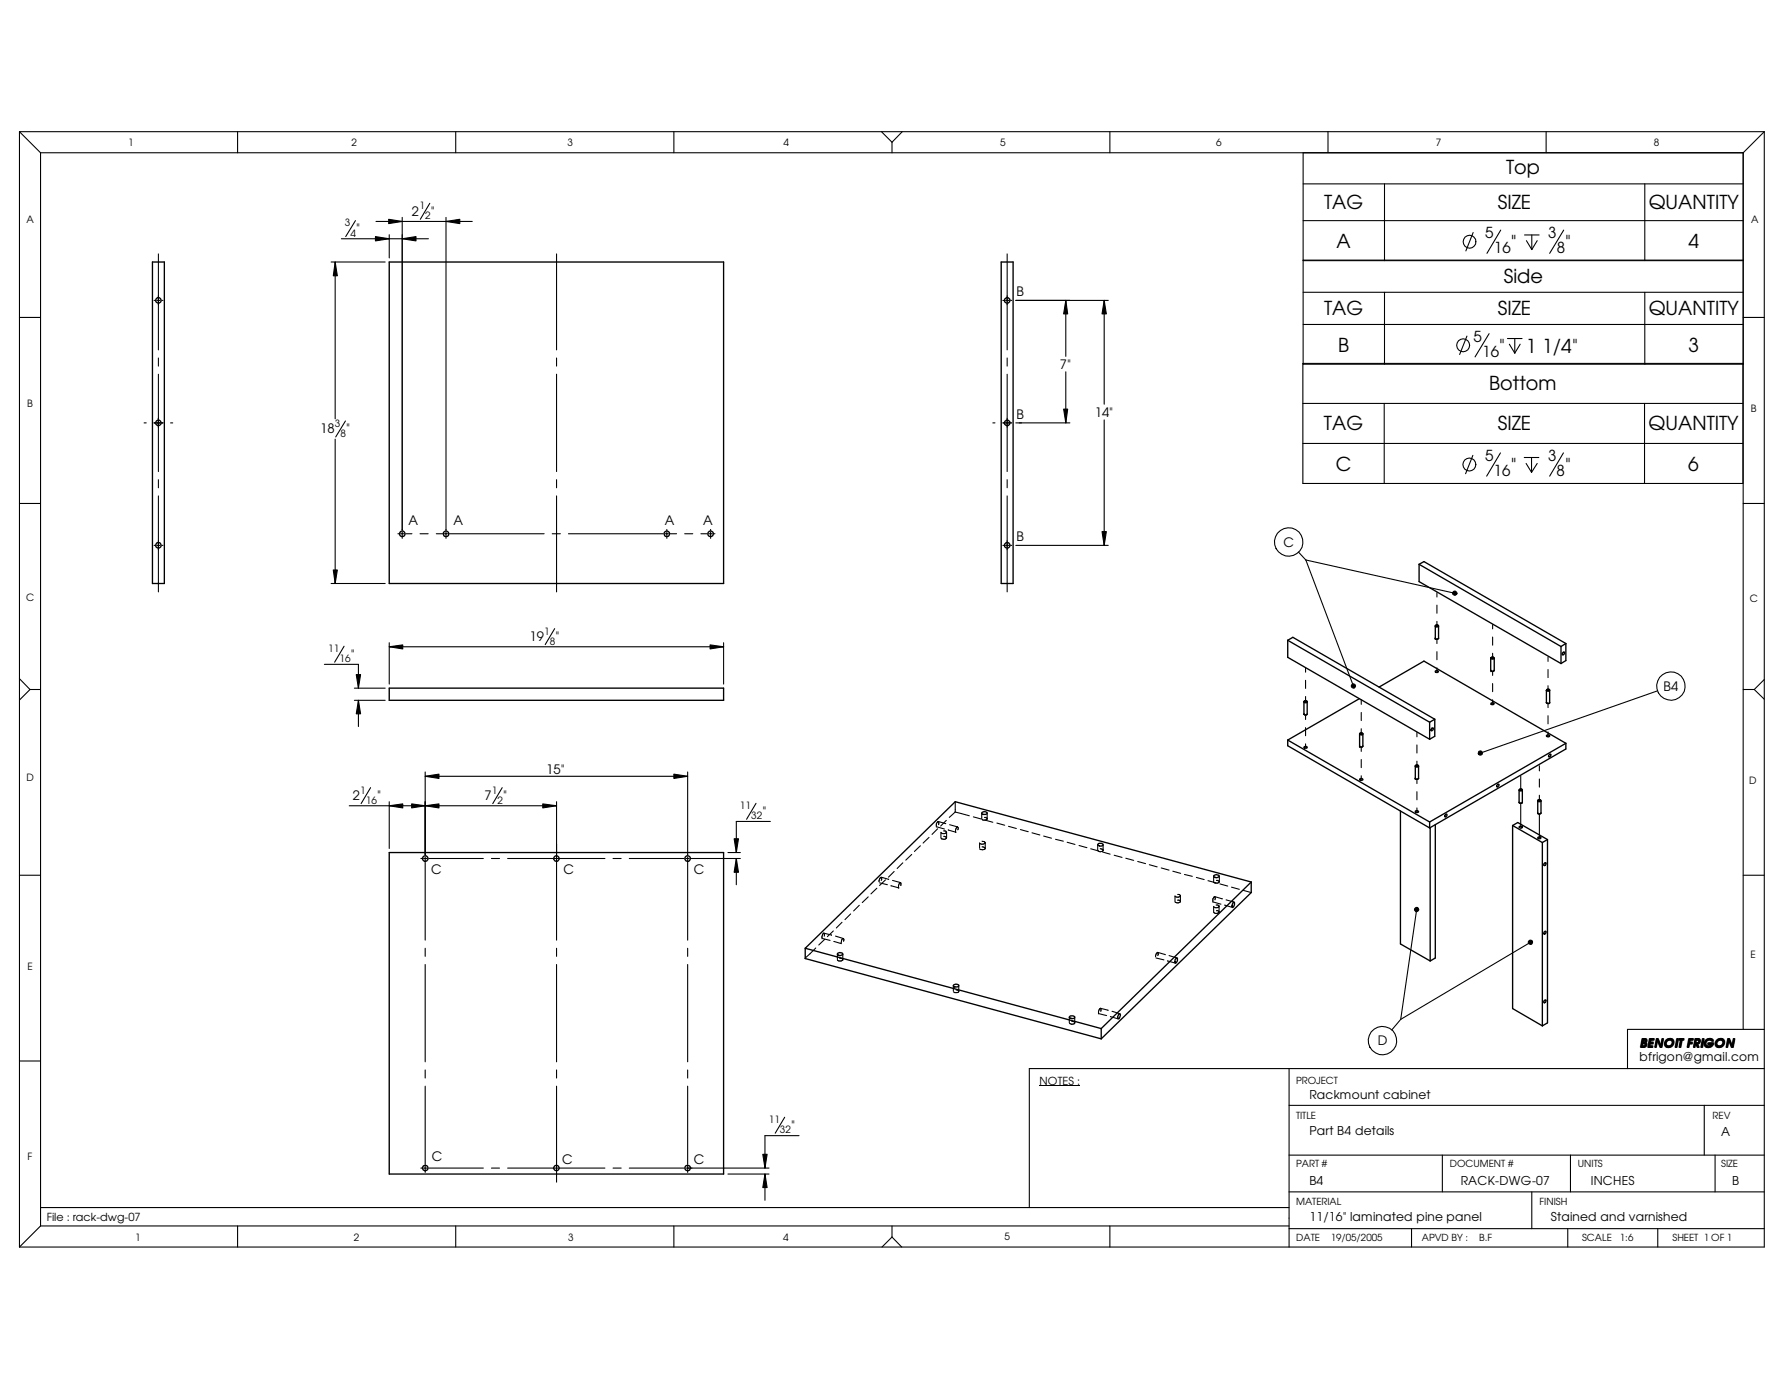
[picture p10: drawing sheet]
<svg xmlns="http://www.w3.org/2000/svg" width="279mm" height="216mm" viewBox="0 0 279 216" stroke-linecap="round" stroke-linejoin="round" font-family="sans-serif">
<g fill="none" stroke="#000" stroke-width=".17">
<path d="M3 20.6l3.3 3.3M3 20.6v174.6M3 20.6h273.3M6.3 23.9v168M6.3 23.9h266.7M24.8 39.8v15M37.2 20.6v3.3M53.5 37.4h13.6M55.7 34.5l-1.6 2.5M58.8 37l2.2 .4-2.2 .3zM58.9 34.7h15.1M60.9 34.3l2.1 .4-2.1 .3z"/>
<path d="M61 36.7v3.7M63 37.4l2.2-.4v.7zM63 34v49.1M67.3 31.8l-1.5 2.5M69.8 34.7l2.2-.4v.7zM69.8 34v49.1M71.4 20.6v3.3M87.2 39.8v15M105.5 20.6v3.3M138 20.6l1.7 1.7M139.7 22.3v1.6M141.3 20.6l-1.6 1.7"/>
<path d="M157.7 39.8v15M173.8 20.6v3.3M204.1 23.9v33.1h68.9M204.1 34.5h68.9M204.1 28.8h68.9M208 20.6v3.3M216.8 28.8v12M230.7 36.4l-1.1 2.9M235 36l-2.1 3.7M238.8 36.8h2.2M239.1 37.7l.8 1.4M239.9 36.8v2.3"/>
<path d="M240.7 37.7l-.8 1.4M242.1 20.6v3.3M244.9 36l-2.2 3.7M257.6 28.8v12M273 23.9v137.3M276.3 20.6v174.6h-273.3M276.3 20.6l-3.3 3.3M3 49.7h3.3M24.1 47h.2M24.6 47h.5M24.8 56v1.3M24.8 58.6v15.2"/>
<path d="M25.4 47h.1M51.9 41h8.4M52.5 41l.3 2.2h-.6zM52.5 41v24.6M87.2 56v1.3M87.2 58.6v15.2M157.1 47h.1M157.5 47h.5M157.7 56v1.3M157.7 58.6v15.2M158.3 47h.2M159.1 47h14.5"/>
<path d="M166.9 47l.3 2.1h-.6zM166.9 47v8.8M166.9 58.2v8M172.9 47l.4 2.1h-.7zM172.9 47v16.3M204 56.9h69v18.8h-69zM204.1 45.8h68.9M204.1 50.8h68.9M204.1 40.7h68.9M204.1 40.8h68.9M216.8 45.8v11.2M229.7 52.6l-1.1 2.9"/>
<path d="M233.2 52.2l-2.2 3.7M236.1 53h2.3M236.4 53.9l.8 1.4M237.2 53v2.3M238.1 53.9l-.9 1.4M257.6 45.8v11.2M273 49.7h3.3M3 78.8h3.3M22.6 66.2h.3M24.1 66.2h1.4M24.8 75.1v1.3M24.8 77.6v15.1"/>
<path d="M26.7 66.2h.4M52.5 68.7v22.7M54.1 65.9l-1.5 2.5M87.2 75.1v1.3M87.2 77.6v15.1M155.5 66.2h.3M157.1 66.2h1.4M157.7 75.1v1.3M157.7 77.6v15.1M159.1 66.2h8.5M166.6 64.1h.6l-.3 2.1zM172.9 65.7v19.7"/>
<path d="M204 69.4h69M204 63.2h69M216.8 63.2v12.5M230.7 71.3l-1.2 2.9M235 70.9l-2.2 3.6M238.7 71.6h2.3M239 72.6l.9 1.4M239.9 71.6v2.4M240.7 72.6l-.8 1.4M244.9 70.9l-2.2 3.6M257.6 63.2v12.5M273 78.8h3.3"/>
<path d="M24.1 85.4h.2M24.6 85.4h.5M25.4 85.4h.1M51.9 91.4h8.4M52.2 89.2h.6l-.3 2.2zM62.3 83.6h.2M62.7 83.6h.6M63 83.3v.6M63 84.1v.2M63.5 83.6h1M65.8 83.6h1.3M68.3 83.6h1"/>
<path d="M69.6 83.6h.5M69.8 83.3v.6M69.8 84.1v.2M70.4 83.6h14.8M86.5 83.6h1.3M86.9 98.4l-1.5 2.5M89 83.6h14.9M104.2 83.6h.5M104.4 82.9v.2M104.4 83.3v.6M104.4 84.1v.2M105 83.6h1"/>
<path d="M107.2 83.6h1.3M109.8 83.6h.9M111 83.6h.5M111.3 82.9v.2M111.3 83.3v.6M111.3 84.1v.2M111.8 83.6h.2M157.1 85.4h.1M157.5 85.4h.5M158.3 85.4h.2M159.1 85.4h14.5M172.6 83.2h.7l-.4 2.2z"/>
<path d="M203.4 86.4l1.1 1.3M204.5 87.7l7.5 19.7M204.5 87.7l23.3 5.2M225 92.8v.7M225 94.7v1.3M225 97.3v.7M227.6 92.7l.3-.2 .2 .2 .1 .3-.4-.1 .4 .1a.33 .33 0 0 1-.5 .2 .33 .33 0 0 1-.1-.5zM233.8 97.8v.7M233.8 99.7v1.3M3 106.3l1.7 1.6M4.7 107.9h1.6M4.7 107.9l-1.7 1.7"/>
<path d="M50.8 104h5.3v3.7M53.9 101.2l-1.5 2.5M55.5 109.6h4.8M55.5 107.7h4.8M55.8 105.6h.7l-.4 2.1zM56.1 109.6l.4 2.2h-.7zM56.1 109.6v4.1M61 101.3l2.1-.3v.6zM61 100.6v6.5M61 101.3h52.3M111.2 101l2.1 .3-2.1 .3zM113.3 100.6v6.5"/>
<path d="M204.5 104.5v.7M204.5 106.5v1.3M204.5 109.1v.7M204.5 112.1v.5M204.5 113.9v1.3M204.5 116.5v.5M211.8 107.1a.33 .33 0 0 1 .4 .1 .33 .33 0 0 1-.1 .5l-.1-.3 .1 .3-.4-.1-.1-.2zM213.2 109.6v.7M213.2 111.5v1.3M213.2 114.1v.8M213.2 117.1v.5M213.2 118.9v1.3"/>
<path d="M221.9 114.7v.7M221.9 116.6v1.3M221.9 119.2v.7M225 100.2v.6M225 102v1.3M225 104.6v.6M231.6 117.6h.3l.3 .2-.1 .4h-.3l-.3-.2 .4-.1-.4 .1zM233.8 102.3v.7M233.8 105.2v.5M233.8 107v1.3M233.8 109.6v.6M241.1 119.9v.8"/>
<path d="M242.4 102.9v.6M242.4 104.8v1.3M242.4 107.4v.6M242.4 110.2v.6M242.4 112.1v1.2M242.4 114.6v.6M259.6 108.2l-27.7 9.7M273 107.9h1.7M274.7 107.9l1.6 1.6M276.3 106.4l-1.6 1.5M3 137h3.3M54.7 126.2h32.5"/>
<path d="M58 123.3l-1.4 2.5M61 126.2l2.1-.3v.6zM61 125.5v7.3M64.5 125.9l2.1 .3-2.1 .3zM65.9 134.4h.2M66.3 134.4h.6M66.6 121.5l2.1-.3v.7zM66.6 126.2l2.1-.3v.6zM66.6 120.9v13M66.6 134.2v.5M66.6 135v12.2M66.6 121.5h41.1"/>
<path d="M67.1 134.4h8.6M77 134.4h1.2M78.7 123.3l-1.5 2.5M79.5 134.4h15.2M85 125.9l2.2 .3-2.2 .3zM87.2 125.5v21.7M96 134.4h1.3M98.6 134.4h8.5M105.5 121.2l2.2 .3-2.2 .4zM107.4 134.4h.5M107.7 120.9v13M107.7 134.2v.5"/>
<path d="M107.7 135v12.2M108.2 134.4h7.8M114 133.5h2M115 131.3h.7l-.4 2.2zM115.3 134.4l.4 2.2h-.7zM115.3 134.4v4.1M118.4 125.8l-1.5 2.5M120.6 128.6h-5.3v4.9M137.3 139.1l-.9 .9M137.8 138.2l1.2 .3M138 137.8l.1-.3-.2-.1-.2 .6M138 137.3l1.2 .4"/>
<path d="M138.7 137.8l-.9 .8M139.5 138.7l1.3 .3M139.8 137.8l1.2 .4M140 136.4l-.9 .9M140.7 138.9h.1M141 138.2l-.2 .2-.1 .5M141 138.2l.1 .4M141.4 135.1l-.9 .9M142.8 133.8l-.9 .9M144.1 132.4l-.9 .9M145.5 131.1l-.9 .9M146.6 129.3h.1"/>
<path d="M146.7 129.5l1.2 .3M146.9 129.8l-.9 .8M146.9 128.6l1.2 .3M147 129.1v-.4h-.1l-.3 .3v.3M147.4 130.3v.9M147.8 130.1h.3l.1 .3-.5 .1-.3-.2M147.8 130.9l.4 .2a.49 .49 0 0 1-.8 .1M148.2 128.4l-.9 .9M148.3 130.3v.9M148.5 129.9l1.2 .4M148.7 129.1l1.2 .4M149.6 127.1l2.2 .6"/>
<path d="M149.6 125.5v1.6l-.9 .9M149.6 130.2h.1M149.9 129.5l-.2 .2-.1 .5M149.9 129.5l.2 .1-.1 .3M152.4 127.9l1.3 .3M153.4 132v.8M153.8 127.3v.9M153.8 131.7l.4 .1 .1 .2M153.8 132.6l.4 .1 .1 .1a.63 .63 0 0 1-.8 .1M154.2 128l.4 .1M154.3 128.4l1.2 .3M154.3 132l-.3 .2-.5-.2"/>
<path d="M154.3 132v.8M154.6 127.3v1l-.6 .1-.2-.1M156.1 128.9l1.3 .3M157.9 129.4l1.3 .3M159.8 129.9l1.2 .3M161.6 130.4l1.3 .3M163.4 130.9l1.3 .3M165.3 131.4l1.2 .3M167.1 131.9l1.3 .3M169 132.4l1.2 .3M170.8 132.9l1.2 .3M171.9 132.2v.9"/>
<path d="M172.3 132.9l.5 .2M172.7 133.4l1.2 .3M172.8 132.2v1l-.4 .1-.4-.1M174.5 133.9l1.2 .3M176.3 134.4l1.2 .3M178.2 134.9l1.2 .3M180 135.4l1.2 .3M181.9 135.9l1.2 .3M183.7 136.4l1.2 .3M185.5 136.9l1.2 .3M187.4 137.4l1.2 .3M189.2 137.9l1.2 .3"/>
<path d="M190.1 137.2v.8M190.5 137.8l.4 .1 .1 .1M191 138l-.3 .3-.6-.2M191 137.2v.8M191.1 138.4l1.2 .3M192.9 138.9l1.2 .3M194.7 139.4l1.3 .3M213.2 121.5v.5M221.9 122.1v.6M221.9 124v1.2M221.9 126.5v.6M238.2 121.5v2"/>
<path d="M238.2 125.9v3.6M241.1 122v1.2M241.1 124.5v.8M241.1 127.5v3.7M273 137h3.3M66.6 148.5v1.2M66.6 151v15.2M87.2 148.5v1.2M87.2 151v15.2M107.7 148.5v1.2M107.7 151v15.2M127.8 148.4l-1.7 1.6"/>
<path d="M128.7 146.8h.1M128.8 146.9l1.2 .3M129 146.1l1.2 .3M129.1 146.6l-.1-.5-.2 .2-.1 .5M129.2 147.1l-1 .9M130.5 145.8l-.9 .8M130.6 147.4l1.2 .3M130.9 146.6l1.2 .3M131.1 149.4v.8M131.5 150l.3 .1 .2 .1M131.9 144.4l-.9 .9M132 149.4v.9l-.3 .2h-.3l-.3-.2"/>
<path d="M132.1 147.4v-.5h-.1l-.2 .4-.1 .3M133.2 143.1l-.9 .9M134.6 141.7l-.9 .9M136 140.4l-1 .9M149.3 154.3v.9M149.7 155l.5 .1M150.2 154.3l-.1 1-.6 .1-.1-.1M167.5 159.3v.8M167.9 159.9l.4 .2M168.3 159.3v.9l-.4 .2-.4-.2M172 158.6h.1M172.1 158.7l1.2 .3"/>
<path d="M172.3 157.9l-.2 .2-.1 .5M172.3 157.9l.1 .4M172.3 157.9l1.2 .3M173.9 159.2l1.2 .3M174.2 158.3l1.2 .4M181.1 150l1.2 .3M181.3 149.1l1.2 .4M181.3 149.6l.1-.3-.2-.2-.2 .7M182.8 150.5l1.3 .3M183.1 149.6l1.2 .4M184 140.3v.8M184.4 140.9h.3l.2 .2"/>
<path d="M184.4 140h.3l.2 .2v.9l-.3 .3-.6-.2M184.9 140.3l-.3 .2-.6-.2M189.9 141.1h.1M190 141.2l1.2 .4M190.1 141.9v.9M190.2 140.4l1.2 .3M190.3 140.9v-.5h-.1l-.3 .4v.3M190.5 141.7h.2l.2 .2v.9a.53 .53 0 0 1-.8 0M190.5 142.6h.2l.2 .1M190.9 141.9l-.3 .2-.5-.1M191.8 141.7l1.2 .4M192 140.9l1.3 .3"/>
<path d="M219.4 159.6l-1.4 1.6M221.6 142.2l.3-.1v.3v-.3a.32 .32 0 0 1 .3 .4 .32 .32 0 0 1-.5 .2 .32 .32 0 0 1-.1-.5zM221.9 142.4l-2.5 17.2M239.4 147.3l.4-.1 .2 .2-.3 .1 .3-.1a.34 .34 0 0 1-.3 .5 .34 .34 0 0 1-.3-.6zM239.7 147.5l-20.3 12.1M3 166.1h3.3M66.6 167.5v1.3M66.6 170.1v12.2M87.2 167.5v1.3M87.2 170.1v15M107.7 167.5v1.3M107.7 170.1v12.2"/>
<path d="M122.9 174.9l-1.5 2.5M125.1 177.8h-5.3v5.1M201.9 173.1h74.4M201.9 167.3v27.9M266.9 173.1v7.7M276.3 167.3h-115.1v21.8M276.3 161.2h-21.4v6.1M6.3 189.1h195.6M6.3 191.9l-3.3 3.3M6.3 191.9h195.6M37.2 191.9v3.3M65.9 182.9h.2"/>
<path d="M66.3 182.9h.6M66.6 182.6v.5M66.6 183.4v.2M67.1 182.9h8.6M71.4 191.9v3.3M77 182.9h1.2M79.5 182.9h15.2M96 182.9h1.3M98.6 182.9h8.5M105.5 191.9v3.3M107.4 182.9h13M107.7 182.6v.5"/>
<path d="M107.7 183.4v.2M114 183.8h6.4M119.5 180.7h.6l-.3 2.2zM119.8 183.8l.3 2.1h-.6zM119.8 183.8v4.1M139.7 191.9v1.8M139.7 193.7l-1.6 1.5M139.7 193.7l1.5 1.5M173.8 191.9v3.3M201.9 180.8h74.4M201.9 192.4h74.4M201.9 186.6h74.4"/>
<path d="M221.1 192.4v2.8M225.9 180.8v5.8M239.9 186.6v5.8M245.5 192.4v2.8M246 180.8v5.8M259.6 192.4v2.8M268.6 180.8v5.8"/>
<circle cx="230.1" cy="37.8" r="1"/>
<circle cx="229.2" cy="54.1" r="1.01"/>
<circle cx="230.1" cy="72.7" r="1.01"/>
<circle cx="201.8" cy="84.8" r="2.23"/>
<circle cx="261.7" cy="107.4" r="2.23"/>
<circle cx="216.5" cy="162.9" r="2.22"/>
</g>
<g fill="none" stroke="#000" stroke-width=".21">
<path d="M23.9 41h1.8v50.4h-1.8zM61 41h52.3v50.4h-52.3zM156.8 41h1.9v50.4h-1.9zM222.2 88.3l22.3 12.9M222.2 88.3l.8-.4 22.2 12.9M222.2 88.3v2.8l22.3 12.8M224.8 99.9h.1M224.8 99.9a.28 .28 0 0 0 .2 .2 .28 .28 0 0 0 .3-.2M224.9 97.9l.1-.1 .2 .1a.17 .17 0 0 1-.2 .2 .17 .17 0 0 1-.1-.2zM225.3 98l-.2-.2-.3 .2v1.9M225.3 99.9l-.1 .2h-.3l-.1-.2M225.3 98l-.3 .2-.2-.2"/>
<path d="M225.3 98v1.9M61 107.7h52.3v1.9h-52.3zM201.7 115.9l22.2 12.8M201.7 100.2v2.7l22.2 12.8M201.7 115.9v.9l22.2 12.8M201.7 100.2l22.2 12.9M201.7 100.2l.8-.4 22.2 12.8M204.2 109.8l.2-.1a.19 .19 0 0 1 .3 0 .19 .19 0 0 1-.1 .3h-.3zM204.2 109.9l.1 1.9a.26 .26 0 0 0 .2 .2 .26 .26 0 0 0 .2-.2M204.2 109.9h.1M204.3 111.8v.1h.3l.1-.1M204.3 116.9a.25 .25 0 0 1 .2 0 .25 .25 0 0 1 .2 .2h-.4h-.1z"/>
<path d="M204.3 109.8l.3-.1 .1 .2h-.3zM204.7 109.9v1.9M212.9 109.4l-11.2 6.5M212.9 116.8h.1M212.9 116.8a.29 .29 0 0 0 .5 0M213.4 114.9l-.2-.2-.3 .2v1.9M213.4 116.8v.1a.26 .26 0 0 1-.2 .1 .26 .26 0 0 1-.3-.2M213.4 114.9a.31 .31 0 0 1-.5 0M213.4 114.9v1.9M216 107.6l7-4.1 22.2 12.9M222.2 119.9l-.2-.1-.3 .1v2M222.2 119.9l-.2 .2-.3-.1"/>
<path d="M222.2 119.9v1.9M223.9 113.1v2.6M224.2 114h.3v.2a.18 .18 0 0 1-.2 .2 .18 .18 0 0 1-.2-.1zM224.7 112.6v2.7l-.8 .4M224.7 112.6l-.8 .5M224.8 105.1l.3-.1 .2 .1-.2 .2h-.2zM233.5 104.9l.2 .2 .3-.2M233.5 104.9v.1M233.5 103l.1-.1h.2l.2 .1M233.5 105h.1M233.5 110.1a.33 .33 0 0 1 .5 .1l-.2 .1h-.2zM233.6 103l.2-.1 .1 .1-.3 .1z"/>
<path d="M234 104.9l-.1 .2h-.3l-.1-.1M234 103v.1a.29 .29 0 0 1-.5-.1v1.9M234 103v1.9M242.2 110l.2 .1h.2l.1-.1M242.2 115.2l.1-.1h.4a.28 .28 0 0 1-.2 .3 .28 .28 0 0 1-.3-.2zM242.3 107.9h.2l.2 .1-.3 .1zM242.7 118.1h.2v.2a.18 .18 0 0 1-.2 .2 .18 .18 0 0 1-.2-.1zM242.7 108.1l-.1-.2h-.2l-.2 .2v1.9l.4 .2 .1-.2M242.7 108.1l-.1 .1-.4-.1M242.7 108.1v1.9M244.5 101.2v2.7M244.8 102.2l.2-.1v.2l-.1 .2h-.2z"/>
<path d="M245.2 116.4l-21.3 12.3M245.2 100.8v2.6l-.7 .5M245.2 116.4v.9l-21.3 12.3M245.2 100.8l-.7 .4M61 133.5h52.3v50.3h-52.3zM153.8 127.2l.5-.1 .3 .1v.2l-.6 .1-.2-.1zM171.9 132.2l.2-.2 .7 .2a.46 .46 0 0 1-.4 .3 .46 .46 0 0 1-.5-.3zM190.1 137.1a.62 .62 0 0 1 .9 .1 .51 .51 0 0 1-.9 0zM196 138.1l-23.5 22.9M196 138.1v1.6l-23.5 22.9M196 138.1l-46.4-12.6-23.5 23M212.9 122l.4-.1 .1 .2-.3 .1z"/>
<path d="M219.3 127v20.8l4.7 2.7M221.7 121.9h.1M221.7 121.8l.2 .2 .3-.2M221.7 127l.3-.1 .2 .2-.4 .1zM222.2 121.8l-.2 .2h-.3v-.1M223.9 128.7v.9M224 129.6v20.9M224.8 129.1v20.9l-.8 .5M226.3 127.6l.2-.2a.27 .27 0 0 1 .1 .3 .27 .27 0 0 1-.3 .2zM234.5 122.8h.2v.2a.18 .18 0 0 1-.1 .2 .18 .18 0 0 1-.2-.1zM236.9 129.2l4.7 2.7M236.9 129.2v28.7l4.7 2.7"/>
<path d="M236.9 129.2l.8-.4 4.7 2.6M237.9 123.7l.2-.2h.2l.1 .2M237.9 123.7l.1 2M237.9 123.7l.1 .1h.3l.1-.1M237.9 129.5l.5-.1a.26 .26 0 0 1-.2 .3 .26 .26 0 0 1-.3-.2zM238 123.6l.3-.1 .1 .2h-.4zM238.4 125.6l-.1 .2-.3-.1M238.4 125.6l-.1 .1h-.3M238.4 123.7v1.9M240.8 125.4l.2-.2a.23 .23 0 0 1 .2 0 .23 .23 0 0 1 .1 .2M240.8 127.3a.27 .27 0 0 0 .3 .2 .27 .27 0 0 0 .2-.2M240.8 125.4l.2 .1 .3-.1"/>
<path d="M240.8 125.4v1.9l.4 .1 .1-.1M240.9 125.3l.3-.1 .1 .2h-.3zM240.9 131.1h.1a.2 .2 0 0 1 .2-.1 .2 .2 0 0 1 .1 .2l-.4 .1-.1-.1zM241.3 125.4v1.9M241.6 131.9v28.7M241.9 135.1a.15 .15 0 0 1 .2 0 .15 .15 0 0 1 0 .2l-.3 .2zM242.4 131.4l-.8 .5M242.4 131.4v28.7l-.8 .5M126.1 148.5v1.6l46.4 12.5M126.1 148.5l46.4 12.5M131.2 149.3a.54 .54 0 0 1 .8 .1 .52 .52 0 0 1-.9 0zM149.4 154.2a.5 .5 0 0 1 .8 .1l-.3 .2h-.4l-.1-.1z"/>
<path d="M167.5 159.2l.2-.2 .6 .2a.46 .46 0 0 1-.4 .3 .46 .46 0 0 1-.4-.3zM175.2 158.8l.1-.1a.51 .51 0 0 1-.2 .8l-.1-.3zM184.2 150l.1-.1 .1 .1v.4l-.2 .3-.1 .1-.1-.5zM193.1 141.3l.1-.1 .1 .1v.3l-.2 .5a.51 .51 0 0 1 0-.8zM241.8 145.9l.2-.1a.24 .24 0 0 1 .1 .3 .24 .24 0 0 1-.3 .1zM241.8 156.7l.2-.2a.23 .23 0 0 1 .1 .3 .23 .23 0 0 1-.2 .2l-.1-.1zM172.5 161v1.6"/>
<circle cx="24.8" cy="47" r=".43"/>
<circle cx="157.7" cy="47" r=".43"/>
<circle cx="24.8" cy="66.2" r=".43"/>
<circle cx="157.7" cy="66.2" r=".43"/>
<circle cx="24.8" cy="85.4" r=".43"/>
<circle cx="63" cy="83.6" r=".42"/>
<circle cx="69.8" cy="83.6" r=".43"/>
<circle cx="104.4" cy="83.6" r=".43"/>
<circle cx="111.3" cy="83.6" r=".42"/>
<circle cx="157.7" cy="85.4" r=".43"/>
<circle cx="213.2" cy="114.9" r=".17"/>
<circle cx="221.9" cy="119.9" r=".16"/>
<circle cx="66.6" cy="134.4" r=".42"/>
<circle cx="87.1" cy="134.4" r=".42"/>
<circle cx="107.7" cy="134.4" r=".42"/>
<circle cx="66.6" cy="182.9" r=".42"/>
<circle cx="87.1" cy="182.9" r=".42"/>
<circle cx="107.7" cy="182.9" r=".44"/>
</g>
<g fill="#000">
<path d="M58.8 37l2.2 .4-2.2 .3zM63 37.4l2.2-.4v.7zM60.9 34.3l2.1 .4-2.1 .3zM69.8 34.7l2.2-.4v.7zM52.5 41l.3 2.2h-.6zM166.9 47l.3 2.1h-.6zM172.9 47l.4 2.1h-.7zM166.6 64.1h.6l-.3 2.1zM52.2 89.2h.6l-.3 2.2zM172.6 83.2h.7l-.4 2.2zM56.1 109.6l.4 2.2h-.7zM55.8 105.6h.7l-.4 2.1z"/>
<path d="M61 101.3l2.1-.3v.6zM111.2 101l2.1 .3-2.1 .3zM61 126.2l2.1-.3v.6zM66.6 121.5l2.1-.3v.7zM64.5 125.9l2.1 .3-2.1 .3zM66.6 126.2l2.1-.3v.6zM85 125.9l2.2 .3-2.2 .3zM105.5 121.2l2.2 .3-2.2 .4zM115 131.3h.7l-.4 2.2zM115.3 134.4l.4 2.2h-.7zM119.5 180.7h.6l-.3 2.2zM119.8 183.8l.3 2.1h-.6z"/>
<path d="M227.6 92.7l.3-.2 .2 .2 .1 .3-.4-.1 .4 .1a.33 .33 0 0 1-.5 .2 .33 .33 0 0 1-.1-.5z" fill-rule="evenodd"/>
<path d="M211.8 107.1a.33 .33 0 0 1 .4 .1 .33 .33 0 0 1-.1 .5l-.1-.3 .1 .3-.4-.1-.1-.2z" fill-rule="evenodd"/>
<path d="M231.6 117.6h.3l.3 .2-.1 .4h-.3l-.3-.2 .4-.1-.4 .1z" fill-rule="evenodd"/>
<path d="M221.6 142.2l.3-.1v.3v-.3a.32 .32 0 0 1 .3 .4 .32 .32 0 0 1-.5 .2 .32 .32 0 0 1-.1-.5z" fill-rule="evenodd"/>
<path d="M239.4 147.3l.4-.1 .2 .2-.3 .1 .3-.1a.34 .34 0 0 1-.3 .5 .34 .34 0 0 1-.3-.6z" fill-rule="evenodd"/>
</g>
<path d="M162.8 170h6.4" fill="none" stroke="#000" stroke-width=".16"/>
<g font-size="3">
<text x="235.9" y="27.2">Top</text>
<text x="207.4" y="32.8">TAG</text>
<text x="234.6" y="32.8">SIZE</text>
<text x="258.2" y="32.8">QUANTITY</text>
<text x="209.3" y="38.9">A</text>
<text x="236.6" y="39">&quot;</text>
<text x="245.2" y="39">&quot;</text>
<text x="264.5" y="38.9">4</text>
<text x="235.5" y="44.3">Side</text>
<text x="207.4" y="49.4">TAG</text>
<text x="234.6" y="49.4">SIZE</text>
<text x="258.2" y="49.4">QUANTITY</text>
<text x="209.6" y="55.1">B</text>
<text x="234.8" y="55.2">&quot;</text>
<text x="239" y="55.2">1 1/4&quot;</text>
<text x="264.5" y="55.1">3</text>
<text x="233.2" y="61.1">Bottom</text>
<text x="207.3" y="67.4">TAG</text>
<text x="234.6" y="67.4">SIZE</text>
<text x="258.2" y="67.4">QUANTITY</text>
<text x="209.2" y="73.7">C</text>
<text x="236.6" y="73.9">&quot;</text>
<text x="245.1" y="73.9">&quot;</text>
<text x="264.4" y="73.7">6</text>
</g>
<g font-size="2.4">
<text x="232.6" y="37.3">5</text>
<text x="233.9" y="39.7">16</text>
<text x="242.5" y="37.3">3</text>
<text x="243.8" y="39.7">8</text>
<text x="230.8" y="53.6">5</text>
<text x="232.1" y="55.9">16</text>
<text x="232.6" y="72.2">5</text>
<text x="233.9" y="74.5">16</text>
<text x="242.4" y="72.2">3</text>
<text x="243.8" y="74.5">8</text>
</g>
<g font-size="2">
<text x="64.5" y="33.8">2</text>
<text x="67.5" y="33.8">&quot;</text>
<text x="55.8" y="36.5">&quot;</text>
<text x="159.2" y="46.3">B</text>
<text x="166" y="57.8">7&quot;</text>
<text x="159.2" y="65.6">B</text>
<text x="171.4" y="65.3">14&quot;</text>
<text x="50.2" y="67.9">18</text>
<text x="54.2" y="67.9">&quot;</text>
<text x="64" y="82.2">A</text>
<text x="71" y="82.2">A</text>
<text x="104.1" y="82.2">A</text>
<text x="110.2" y="82.2">A</text>
<text x="159.2" y="84.7">B</text>
<text x="201" y="85.6">C</text>
<text x="82.9" y="100.4">19</text>
<text x="87" y="100.4">&quot;</text>
<text x="54.9" y="103.1">&quot;</text>
<text x="260.5" y="108.2">B4</text>
<text x="55.2" y="125.3">2</text>
<text x="59.1" y="125.3">&quot;</text>
<text x="75.9" y="125.3">7</text>
<text x="78.8" y="125.3">&quot;</text>
<text x="85.6" y="121.1">15&quot;</text>
<text x="119.4" y="127.7">&quot;</text>
<text x="67.5" y="136.8">C</text>
<text x="88.3" y="136.8">C</text>
<text x="108.7" y="136.8">C</text>
<text x="215.8" y="163.7">D</text>
<text x="123.9" y="176.9">&quot;</text>
<text x="67.6" y="181.7">C</text>
<text x="88.1" y="182.2">C</text>
<text x="108.7" y="182.2">C</text>
</g>
<g font-size="1.9">
<text x="256.8" y="166.1">bfrigon@gmail.com</text>
<text x="256.9" y="164">BENOIT FRIGON</text>
<text x="205.1" y="172">Rackmount cabinet</text>
<text x="205.1" y="177.7">Part B4 details</text>
<text x="269.6" y="177.8">A</text>
<text x="205.1" y="185.5">B4</text>
<text x="228.8" y="185.5">RACK-DWG-07</text>
<text x="249.1" y="185.5">INCHES</text>
<text x="271.3" y="185.5">B</text>
<text x="205.1" y="191.2">11/16&quot; laminated pine panel</text>
<text x="242.9" y="191.2">Stained and varnished</text>
</g>
<g font-size="1.7">
<text x="162.8" y="169.8">NOTES :</text>
<text x="7.3" y="191.2">File : rack-dwg-07</text>
</g>
<g font-size="1.6">
<text x="20.1" y="22.9">1</text>
<text x="55" y="22.9">2</text>
<text x="88.9" y="22.9">3</text>
<text x="122.7" y="22.9">4</text>
<text x="156.6" y="22.9">5</text>
<text x="190.5" y="22.9">6</text>
<text x="224.9" y="22.9">7</text>
<text x="259" y="22.9">8</text>
<text x="4.1" y="35">A</text>
<text x="54" y="35.4">3</text>
<text x="65.7" y="32.7">1</text>
<text x="66.6" y="34.3">2</text>
<text x="274.2" y="35">A</text>
<text x="54.9" y="37">4</text>
<text x="4.3" y="63.8">B</text>
<text x="274.2" y="64.4">B</text>
<text x="52.5" y="66.8">3</text>
<text x="53.3" y="68.4">8</text>
<text x="4.1" y="94.1">C</text>
<text x="274" y="94.3">C</text>
<text x="85.2" y="99.4">1</text>
<text x="86.1" y="100.9">8</text>
<text x="51.4" y="102.1">11</text>
<text x="53.2" y="103.7">16</text>
<text x="4.1" y="122.3">D</text>
<text x="56.4" y="124.2">1</text>
<text x="57.3" y="125.8">16</text>
<text x="77" y="124.2">1</text>
<text x="77.9" y="125.8">2</text>
<text x="273.9" y="122.8">D</text>
<text x="115.9" y="126.7">11</text>
<text x="117.6" y="128.3">32</text>
<text x="274.2" y="149.9">E</text>
<text x="4.3" y="151.9">E</text>
<text x="120.4" y="175.9">11</text>
<text x="122.1" y="177.5">32</text>
<text x="4.3" y="181.6">F</text>
<text x="21.2" y="194.2">1</text>
<text x="55.4" y="194.2">2</text>
<text x="89" y="194.2">3</text>
<text x="122.6" y="194.2">4</text>
<text x="157.3" y="194.1">5</text>
</g>
<g font-size="1.5">
<text x="203" y="169.8">PROJECT</text>
<text x="203" y="175.3">TITLE</text>
<text x="268.2" y="175.2">REV</text>
<text x="203" y="182.8">PART #</text>
<text x="227.1" y="182.8">DOCUMENT #</text>
<text x="247.1" y="182.8">UNITS</text>
<text x="269.6" y="182.8">SIZE</text>
<text x="203" y="188.7">MATERIAL</text>
<text x="241.1" y="188.7">FINISH</text>
<text x="203" y="194.3">DATE</text>
<text x="208.4" y="194.3">19/05/2005</text>
<text x="222.7" y="194.3">APVD BY :</text>
<text x="231.6" y="194.3">B.F</text>
<text x="247.8" y="194.3">SCALE</text>
<text x="253.7" y="194.3">1:6</text>
<text x="262" y="194.3">SHEET 1 OF 1</text>
</g>
</svg>
